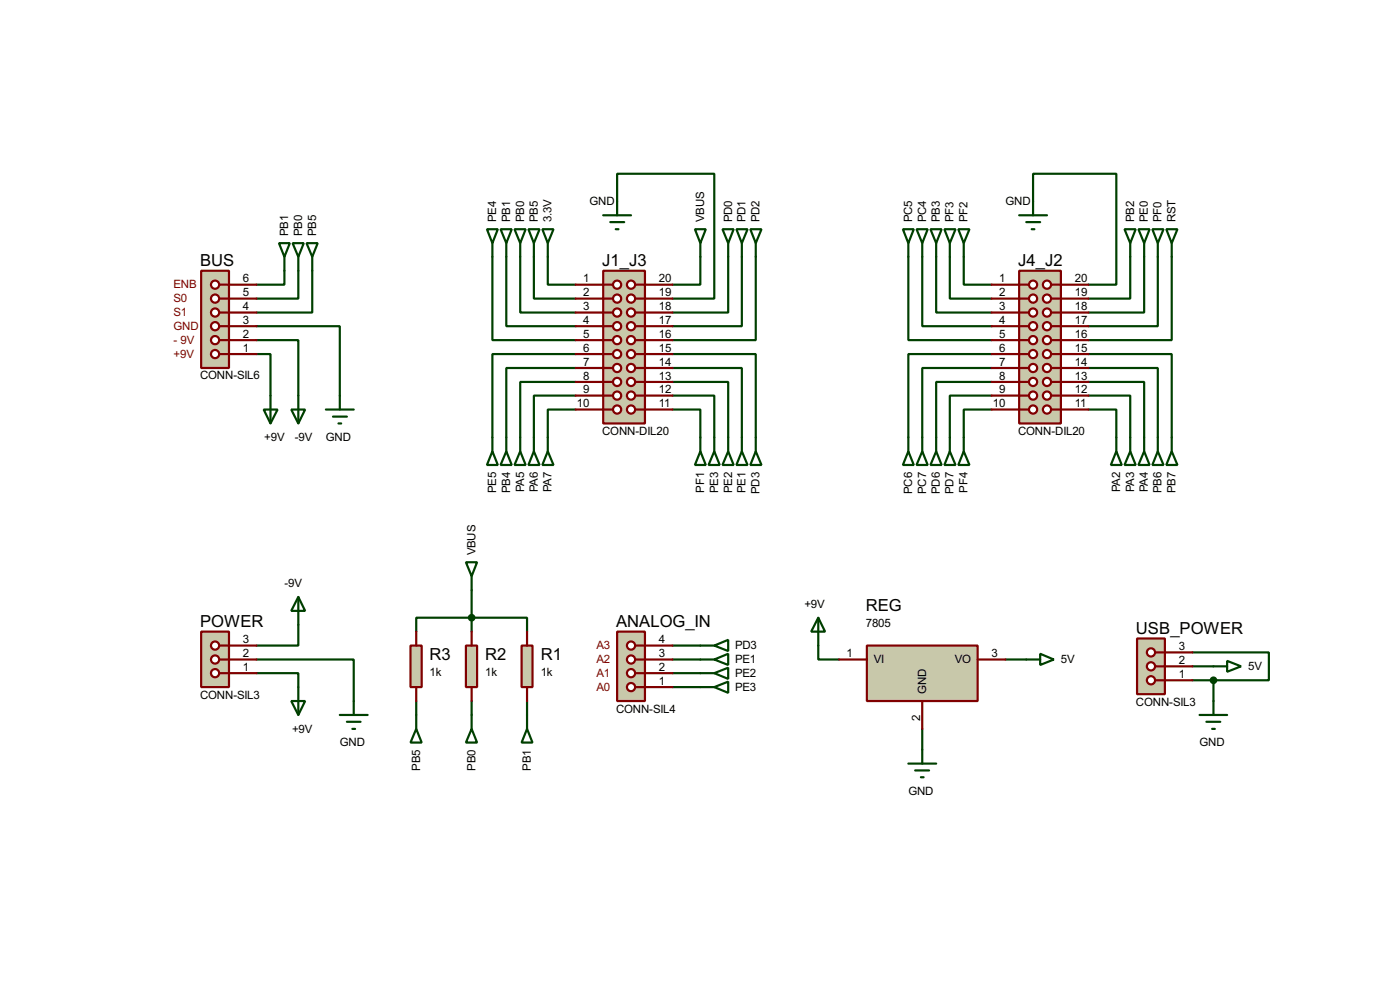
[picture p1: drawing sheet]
<svg xmlns="http://www.w3.org/2000/svg" width="256mm" height="180mm" viewBox="0 0 256 180" stroke-linecap="round" stroke-linejoin="round" font-family="sans-serif">
<g fill="none" stroke="#004000" stroke-width=".4">
<path d="M113.1 36.9v-5.1h17.8v22.9h-7.7M189.3 36.9v-5.1h15.2v20.3h-5.1M47 59.7h15.3v15.3M51.1 44.5h2l-1 2.5zM52.1 47v5.1h-5.1M53.6 44.5h2.1l-1 2.5zM54.7 47v7.7h-7.7M56.2 44.5h2l-1 2.5zM57.2 47v10.2h-10.2M90.2 47v15.3h15.3M92.8 47v12.7h12.7M95.3 47v10.2h10.2"/>
<path d="M97.8 47v7.7h7.7M100.4 47v5.1h5.1M128.3 47v5.1h-5.1M133.4 47v10.2h-10.2M135.9 47v12.7h-12.7M138.5 47v15.3h-15.3M166.4 47v15.3h15.3M169 47v12.7h12.7M171.5 47v10.2h10.2M174 47v7.7h7.7M176.6 47v5.1h5.1M207.1 47v7.7h-7.7"/>
<path d="M209.6 47v10.2h-10.2M212.1 47v12.7h-12.7M214.7 47v15.3h-15.3M47 64.8h2.6v12.7M47 62.3h7.7v15.2M48.3 75h2.6l-1.3 2.5zM53.4 75h2.5l-1.2 2.5zM59.7 75h5.1M61 76.3h2.6M62 77.5h.5M105.5 75h-5.1v5.1M105.5 72.4h-7.7v7.7"/>
<path d="M105.5 69.9h-10.2v10.2M105.5 67.4h-12.7v12.7M105.5 64.8h-15.3v15.3M123.2 64.8h15.3v15.3M123.2 72.4h7.7v7.7M123.2 75h5.1v5.1M123.2 69.9h10.2v10.2M123.2 67.4h12.7v12.7M181.7 75h-5.1v5.1M181.7 72.4h-7.7v7.7M181.7 69.9h-10.2v10.2M181.7 67.4h-12.7v12.7"/>
<path d="M181.7 64.8h-15.3v15.3M199.4 64.8h15.3v15.3M199.4 67.4h12.7v12.7M199.4 69.9h10.2v10.2M199.4 72.4h7.7v7.7M199.4 75h5.1v5.1M54.7 114.4v3.8h-7.7M76.3 115.6v-2.5h20.3v2.5M86.4 108v7.6M123.2 118.2h5.1M149.9 118.2v2.5h3.8M218.5 119.4h14v5.1h-10.2"/>
<path d="M47 123.2h7.7v2.6M47 120.7h17.8v7.6M76.3 128.3v2.6M86.4 128.3v2.6M96.6 128.3v2.6M123.2 125.8h5.1M123.2 123.2h5.1M123.2 120.7h5.1M169 133.4v3.8M184.2 120.7h3.8M218.5 122h3.8M218.5 124.5h3.8"/>
<path d="M222.3 124.5v3.8"/>
</g>
<path d="M36.9 49.6h5.1v17.8h-5.1z" fill="#c8c8aa" stroke="#800000" stroke-width=".4"/>
<path d="M40.2 64.8h1.8" fill="none" stroke="#800000" stroke-width=".4"/>
<circle cx="39.4" cy="64.8" r=".75" fill="#feffff" stroke="#800000" stroke-width=".4"/>
<path d="M40.2 62.3h1.8" fill="none" stroke="#800000" stroke-width=".4"/>
<circle cx="39.4" cy="62.3" r=".75" fill="#feffff" stroke="#800000" stroke-width=".4"/>
<path d="M40.2 59.7h1.8" fill="none" stroke="#800000" stroke-width=".4"/>
<circle cx="39.4" cy="59.7" r=".75" fill="#feffff" stroke="#800000" stroke-width=".4"/>
<path d="M40.2 57.2h1.8" fill="none" stroke="#800000" stroke-width=".4"/>
<circle cx="39.4" cy="57.2" r=".75" fill="#feffff" stroke="#800000" stroke-width=".4"/>
<path d="M40.2 54.7h1.8" fill="none" stroke="#800000" stroke-width=".4"/>
<circle cx="39.4" cy="54.7" r=".75" fill="#feffff" stroke="#800000" stroke-width=".4"/>
<path d="M40.2 52.1h1.8" fill="none" stroke="#800000" stroke-width=".4"/>
<circle cx="39.4" cy="52.1" r=".75" fill="#feffff" stroke="#800000" stroke-width=".4"/>
<path d="M42 59.7h5M42 57.2h5M42 54.7h5M42 52.1h5M42 64.8h5M42 62.3h5" fill="none" stroke="#800000" stroke-width=".4"/>
<path d="M110.5 49.6h7.7v27.9h-7.7z" fill="#c8c8aa" stroke="#800000" stroke-width=".4"/>
<path d="M110.5 52.1h1.8" fill="none" stroke="#800000" stroke-width=".4"/>
<circle cx="113" cy="52.1" r=".75" fill="#feffff" stroke="#800000" stroke-width=".4"/>
<path d="M110.5 54.7h1.8" fill="none" stroke="#800000" stroke-width=".4"/>
<circle cx="113" cy="54.7" r=".75" fill="#feffff" stroke="#800000" stroke-width=".4"/>
<path d="M110.5 57.2h1.8" fill="none" stroke="#800000" stroke-width=".4"/>
<circle cx="113" cy="57.2" r=".75" fill="#feffff" stroke="#800000" stroke-width=".4"/>
<path d="M110.5 59.7h1.8" fill="none" stroke="#800000" stroke-width=".4"/>
<circle cx="113" cy="59.7" r=".75" fill="#feffff" stroke="#800000" stroke-width=".4"/>
<path d="M116.4 52.1h1.8" fill="none" stroke="#800000" stroke-width=".4"/>
<circle cx="115.6" cy="52.1" r=".75" fill="#feffff" stroke="#800000" stroke-width=".4"/>
<path d="M116.4 54.7h1.8" fill="none" stroke="#800000" stroke-width=".4"/>
<circle cx="115.6" cy="54.7" r=".75" fill="#feffff" stroke="#800000" stroke-width=".4"/>
<path d="M116.4 57.2h1.8" fill="none" stroke="#800000" stroke-width=".4"/>
<circle cx="115.6" cy="57.2" r=".75" fill="#feffff" stroke="#800000" stroke-width=".4"/>
<path d="M116.4 59.7h1.8" fill="none" stroke="#800000" stroke-width=".4"/>
<circle cx="115.6" cy="59.7" r=".75" fill="#feffff" stroke="#800000" stroke-width=".4"/>
<path d="M110.5 62.3h1.8" fill="none" stroke="#800000" stroke-width=".4"/>
<circle cx="113" cy="62.3" r=".75" fill="#feffff" stroke="#800000" stroke-width=".4"/>
<path d="M116.4 62.3h1.8" fill="none" stroke="#800000" stroke-width=".4"/>
<circle cx="115.6" cy="62.3" r=".75" fill="#feffff" stroke="#800000" stroke-width=".4"/>
<path d="M110.5 64.8h1.8" fill="none" stroke="#800000" stroke-width=".4"/>
<circle cx="113" cy="64.8" r=".75" fill="#feffff" stroke="#800000" stroke-width=".4"/>
<path d="M116.4 64.8h1.8" fill="none" stroke="#800000" stroke-width=".4"/>
<circle cx="115.6" cy="64.8" r=".75" fill="#feffff" stroke="#800000" stroke-width=".4"/>
<path d="M110.5 67.4h1.8" fill="none" stroke="#800000" stroke-width=".4"/>
<circle cx="113" cy="67.4" r=".75" fill="#feffff" stroke="#800000" stroke-width=".4"/>
<path d="M116.4 67.4h1.8" fill="none" stroke="#800000" stroke-width=".4"/>
<circle cx="115.6" cy="67.4" r=".75" fill="#feffff" stroke="#800000" stroke-width=".4"/>
<path d="M110.5 69.9h1.8" fill="none" stroke="#800000" stroke-width=".4"/>
<circle cx="113" cy="69.9" r=".75" fill="#feffff" stroke="#800000" stroke-width=".4"/>
<path d="M116.4 69.9h1.8" fill="none" stroke="#800000" stroke-width=".4"/>
<circle cx="115.6" cy="69.9" r=".75" fill="#feffff" stroke="#800000" stroke-width=".4"/>
<path d="M110.5 72.4h1.8" fill="none" stroke="#800000" stroke-width=".4"/>
<circle cx="113" cy="72.4" r=".75" fill="#feffff" stroke="#800000" stroke-width=".4"/>
<path d="M116.4 72.4h1.8" fill="none" stroke="#800000" stroke-width=".4"/>
<circle cx="115.6" cy="72.4" r=".75" fill="#feffff" stroke="#800000" stroke-width=".4"/>
<path d="M110.5 75h1.8" fill="none" stroke="#800000" stroke-width=".4"/>
<circle cx="113" cy="75" r=".75" fill="#feffff" stroke="#800000" stroke-width=".4"/>
<path d="M116.4 75h1.8" fill="none" stroke="#800000" stroke-width=".4"/>
<circle cx="115.6" cy="75" r=".75" fill="#feffff" stroke="#800000" stroke-width=".4"/>
<g fill="none" stroke="#800000" stroke-width=".4">
<path d="M105.5 52.1h5M105.5 54.7h5M105.5 57.2h5M105.5 59.7h5M118.2 52.1h5M118.2 54.7h5M118.2 57.2h5M118.2 59.7h5M105.5 62.3h5M105.5 64.8h5M105.5 67.4h5M105.5 69.9h5"/>
<path d="M105.5 72.4h5M105.5 75h5M118.2 62.3h5M118.2 64.8h5M118.2 67.4h5M118.2 69.9h5M118.2 72.4h5M118.2 75h5"/>
</g>
<path d="M186.7 49.6h7.7v27.9h-7.7z" fill="#c8c8aa" stroke="#800000" stroke-width=".4"/>
<path d="M186.7 52.1h1.8" fill="none" stroke="#800000" stroke-width=".4"/>
<circle cx="189.2" cy="52.1" r=".75" fill="#feffff" stroke="#800000" stroke-width=".4"/>
<path d="M186.7 54.7h1.8" fill="none" stroke="#800000" stroke-width=".4"/>
<circle cx="189.2" cy="54.7" r=".75" fill="#feffff" stroke="#800000" stroke-width=".4"/>
<path d="M186.7 57.2h1.8" fill="none" stroke="#800000" stroke-width=".4"/>
<circle cx="189.2" cy="57.2" r=".75" fill="#feffff" stroke="#800000" stroke-width=".4"/>
<path d="M186.7 59.7h1.8" fill="none" stroke="#800000" stroke-width=".4"/>
<circle cx="189.2" cy="59.7" r=".75" fill="#feffff" stroke="#800000" stroke-width=".4"/>
<path d="M192.6 52.1h1.8" fill="none" stroke="#800000" stroke-width=".4"/>
<circle cx="191.8" cy="52.1" r=".75" fill="#feffff" stroke="#800000" stroke-width=".4"/>
<path d="M192.6 54.7h1.8" fill="none" stroke="#800000" stroke-width=".4"/>
<circle cx="191.8" cy="54.7" r=".75" fill="#feffff" stroke="#800000" stroke-width=".4"/>
<path d="M192.6 57.2h1.8" fill="none" stroke="#800000" stroke-width=".4"/>
<circle cx="191.8" cy="57.2" r=".75" fill="#feffff" stroke="#800000" stroke-width=".4"/>
<path d="M192.6 59.7h1.8" fill="none" stroke="#800000" stroke-width=".4"/>
<circle cx="191.8" cy="59.7" r=".75" fill="#feffff" stroke="#800000" stroke-width=".4"/>
<path d="M186.7 62.3h1.8" fill="none" stroke="#800000" stroke-width=".4"/>
<circle cx="189.2" cy="62.3" r=".75" fill="#feffff" stroke="#800000" stroke-width=".4"/>
<path d="M192.6 62.3h1.8" fill="none" stroke="#800000" stroke-width=".4"/>
<circle cx="191.8" cy="62.3" r=".75" fill="#feffff" stroke="#800000" stroke-width=".4"/>
<path d="M186.7 64.8h1.8" fill="none" stroke="#800000" stroke-width=".4"/>
<circle cx="189.2" cy="64.8" r=".75" fill="#feffff" stroke="#800000" stroke-width=".4"/>
<path d="M192.6 64.8h1.8" fill="none" stroke="#800000" stroke-width=".4"/>
<circle cx="191.8" cy="64.8" r=".75" fill="#feffff" stroke="#800000" stroke-width=".4"/>
<path d="M186.7 67.4h1.8" fill="none" stroke="#800000" stroke-width=".4"/>
<circle cx="189.2" cy="67.4" r=".75" fill="#feffff" stroke="#800000" stroke-width=".4"/>
<path d="M192.6 67.4h1.8" fill="none" stroke="#800000" stroke-width=".4"/>
<circle cx="191.8" cy="67.4" r=".75" fill="#feffff" stroke="#800000" stroke-width=".4"/>
<path d="M186.7 69.9h1.8" fill="none" stroke="#800000" stroke-width=".4"/>
<circle cx="189.2" cy="69.9" r=".75" fill="#feffff" stroke="#800000" stroke-width=".4"/>
<path d="M192.6 69.9h1.8" fill="none" stroke="#800000" stroke-width=".4"/>
<circle cx="191.8" cy="69.9" r=".75" fill="#feffff" stroke="#800000" stroke-width=".4"/>
<path d="M186.7 72.4h1.8" fill="none" stroke="#800000" stroke-width=".4"/>
<circle cx="189.2" cy="72.4" r=".75" fill="#feffff" stroke="#800000" stroke-width=".4"/>
<path d="M192.6 72.4h1.8" fill="none" stroke="#800000" stroke-width=".4"/>
<circle cx="191.8" cy="72.4" r=".75" fill="#feffff" stroke="#800000" stroke-width=".4"/>
<path d="M186.7 75h1.8" fill="none" stroke="#800000" stroke-width=".4"/>
<circle cx="189.2" cy="75" r=".75" fill="#feffff" stroke="#800000" stroke-width=".4"/>
<path d="M192.6 75h1.8" fill="none" stroke="#800000" stroke-width=".4"/>
<circle cx="191.8" cy="75" r=".75" fill="#feffff" stroke="#800000" stroke-width=".4"/>
<g fill="none" stroke="#800000" stroke-width=".4">
<path d="M181.7 52.1h5M181.7 54.7h5M181.7 57.2h5M181.7 59.7h5M194.4 52.1h5M194.4 54.7h5M194.4 57.2h5M194.4 59.7h5M181.7 62.3h5M181.7 64.8h5M181.7 67.4h5M181.7 69.9h5"/>
<path d="M181.7 72.4h5M181.7 75h5M194.4 62.3h5M194.4 64.8h5M194.4 67.4h5M194.4 69.9h5M194.4 72.4h5M194.4 75h5"/>
</g>
<g fill="none" stroke="#004000" stroke-width=".4">
<path d="M110.5 39.4h5.1M113.1 36.9v2.5M186.7 39.4h5.1M189.3 36.9v2.5M89.2 42h2l-1 2.5zM90.2 44.5v2.5M91.7 42h2.1l-1 2.5zM92.8 44.5v2.5M94.3 42h2l-1 2.5zM95.3 44.5v2.5M96.8 42h2.1l-1.1 2.5zM97.8 44.5v2.5"/>
<path d="M99.4 42h2l-1 2.5zM100.4 44.5v2.5M111.8 40.7h2.6M112.8 42h.5M132.4 42h2l-1 2.5zM133.4 44.5v2.5M134.9 42h2.1l-1.1 2.5zM135.9 44.5v2.5M137.5 42h2l-1 2.5zM138.5 44.5v2.5M165.4 42h2l-1 2.5zM166.4 44.5v2.5"/>
<path d="M167.9 42h2.1l-1 2.5zM169 44.5v2.5M170.5 42h2l-1 2.5zM171.5 44.5v2.5M173 42h2.1l-1.1 2.5zM174 44.5v2.5M175.6 42h2l-1 2.5zM176.6 44.5v2.5M188 40.7h2.6M189 42h.5M206 42h2.1l-1 2.5zM207.1 44.5v2.5"/>
<path d="M208.6 42h2l-1 2.5zM209.6 44.5v2.5M211.1 42h2.1l-1.1 2.5zM212.1 44.5v2.5M213.7 42h2l-1 2.5zM214.7 44.5v2.5M90.2 82.6l1 2.5h-2zM90.2 80.1v2.5M92.8 82.6l1 2.5h-2.1zM92.8 80.1v2.5M95.3 82.6l1 2.5h-2zM95.3 80.1v2.5"/>
<path d="M97.8 82.6l1.1 2.5h-2.1zM97.8 80.1v2.5M100.4 82.6l1 2.5h-2zM100.4 80.1v2.5M128.3 82.6l1 2.5h-2zM128.3 80.1v2.5M130.9 82.6l1 2.5h-2.1zM130.9 80.1v2.5M138.5 82.6l1 2.5h-2zM138.5 80.1v2.5M166.4 82.6l1 2.5h-2zM166.4 80.1v2.5"/>
<path d="M169 82.6l1 2.5h-2.1zM169 80.1v2.5M171.5 82.6l1 2.5h-2zM171.5 80.1v2.5M174 82.6l1.1 2.5h-2.1zM174 80.1v2.5M176.6 82.6l1 2.5h-2zM176.6 80.1v2.5M204.5 82.6l1 2.5h-2zM204.5 80.1v2.5M207.1 82.6l1 2.5h-2.1zM207.1 80.1v2.5"/>
<path d="M209.6 82.6l1 2.5h-2zM209.6 80.1v2.5M212.1 82.6l1.1 2.5h-2.1zM212.1 80.1v2.5M214.7 82.6l1 2.5h-2zM214.7 80.1v2.5"/>
</g>
<path d="M95.6 118.2h2v7.6h-2z" fill="#c8c8aa" stroke="#800000" stroke-width=".4"/>
<path d="M96.6 115.6v2.6M96.6 125.8v2.5" fill="none" stroke="#800000" stroke-width=".4"/>
<path d="M85.4 118.2h2v7.6h-2z" fill="#c8c8aa" stroke="#800000" stroke-width=".4"/>
<path d="M86.4 115.6v2.6M86.4 125.8v2.5" fill="none" stroke="#800000" stroke-width=".4"/>
<path d="M127.3 42h2l-1 2.5zM128.3 44.5v2.5M133.4 82.6l1 2.5h-2zM133.4 80.1v2.5M135.9 82.6l1.1 2.5h-2.1zM135.9 80.1v2.5M85.4 102.9h2l-1 2.6zM86.4 105.5v2.5M86.4 133.4l1 2.5h-2zM86.4 130.9v2.5M96.6 133.4l1 2.5h-2zM96.6 130.9v2.5" fill="none" stroke="#004000" stroke-width=".4"/>
<path d="M36.9 115.6h5.1v10.2h-5.1z" fill="#c8c8aa" stroke="#800000" stroke-width=".4"/>
<path d="M40.2 123.2h1.8" fill="none" stroke="#800000" stroke-width=".4"/>
<circle cx="39.4" cy="123.2" r=".75" fill="#feffff" stroke="#800000" stroke-width=".4"/>
<path d="M40.2 120.7h1.8" fill="none" stroke="#800000" stroke-width=".4"/>
<circle cx="39.4" cy="120.7" r=".75" fill="#feffff" stroke="#800000" stroke-width=".4"/>
<path d="M40.2 118.2h1.8" fill="none" stroke="#800000" stroke-width=".4"/>
<circle cx="39.4" cy="118.2" r=".75" fill="#feffff" stroke="#800000" stroke-width=".4"/>
<path d="M42 118.2h5M42 123.2h5M42 120.7h5" fill="none" stroke="#800000" stroke-width=".4"/>
<g fill="none" stroke="#004000" stroke-width=".4">
<path d="M54.7 109.3l1.2 2.5h-2.5zM54.7 109.3v5.1M53.4 128.3h2.5l-1.2 2.6zM54.7 125.8v5.1M62.3 130.9h5.1M63.6 132.1h2.5M64.6 133.4h.5M64.8 128.3v2.6M128.3 120.7h2.6M128.3 123.2h2.6M128.3 125.8h2.6M130.9 120.7l2.5-1v2z"/>
<path d="M130.9 123.2l2.5-1v2.1zM130.9 125.8l2.5-1v2z"/>
</g>
<path d="M75.2 118.2h2.1v7.6h-2.1z" fill="#c8c8aa" stroke="#800000" stroke-width=".4"/>
<path d="M76.3 115.6v2.6M76.3 125.8v2.5" fill="none" stroke="#800000" stroke-width=".4"/>
<circle cx="86.4" cy="113.1" r=".5" fill="#004000" stroke="#004000" stroke-width=".4"/>
<path d="M76.3 133.4l1 2.5h-2.1zM76.3 130.9v2.5" fill="none" stroke="#004000" stroke-width=".4"/>
<path d="M113.1 115.6h5.1v12.7h-5.1z" fill="#c8c8aa" stroke="#800000" stroke-width=".4"/>
<path d="M116.4 125.8h1.8" fill="none" stroke="#800000" stroke-width=".4"/>
<circle cx="115.6" cy="125.8" r=".75" fill="#feffff" stroke="#800000" stroke-width=".4"/>
<path d="M116.4 123.2h1.8" fill="none" stroke="#800000" stroke-width=".4"/>
<circle cx="115.6" cy="123.2" r=".75" fill="#feffff" stroke="#800000" stroke-width=".4"/>
<path d="M116.4 120.7h1.8" fill="none" stroke="#800000" stroke-width=".4"/>
<circle cx="115.6" cy="120.7" r=".75" fill="#feffff" stroke="#800000" stroke-width=".4"/>
<path d="M116.4 118.2h1.8" fill="none" stroke="#800000" stroke-width=".4"/>
<circle cx="115.6" cy="118.2" r=".75" fill="#feffff" stroke="#800000" stroke-width=".4"/>
<path d="M118.2 118.2h5M118.2 125.8h5M118.2 123.2h5M118.2 120.7h5" fill="none" stroke="#800000" stroke-width=".4"/>
<path d="M128.3 118.2h2.6M130.9 118.2l2.5-1.1v2.1zM149.9 113.1l1.3 2.5h-2.6zM149.9 113.1v5.1M190.6 119.7l2.5 1-2.5 1zM166.4 139.8h5.1M169 137.2v2.6M188 120.7h2.6M167.7 141h2.5M168.7 142.3h.5" fill="none" stroke="#004000" stroke-width=".4"/>
<path d="M208.3 116.9h5.1v10.2h-5.1z" fill="#c8c8aa" stroke="#800000" stroke-width=".4"/>
<path d="M211.6 124.5h1.8" fill="none" stroke="#800000" stroke-width=".4"/>
<circle cx="210.8" cy="124.5" r=".75" fill="#feffff" stroke="#800000" stroke-width=".4"/>
<path d="M211.6 122h1.8" fill="none" stroke="#800000" stroke-width=".4"/>
<circle cx="210.8" cy="122" r=".75" fill="#feffff" stroke="#800000" stroke-width=".4"/>
<path d="M211.6 119.4h1.8" fill="none" stroke="#800000" stroke-width=".4"/>
<circle cx="210.8" cy="119.4" r=".75" fill="#feffff" stroke="#800000" stroke-width=".4"/>
<path d="M213.4 119.4h5.1M213.4 124.5h5.1M213.4 122h5.1" fill="none" stroke="#800000" stroke-width=".4"/>
<path d="M219.8 130.9h5M221 132.1h2.6M222.1 133.4h.5M222.3 122h2.5M222.3 128.3v2.6M224.8 121l2.6 1-2.6 1z" fill="none" stroke="#004000" stroke-width=".4"/>
<circle cx="222.3" cy="124.5" r=".5" fill="#004000" stroke="#004000" stroke-width=".4"/>
<path d="M158.8 118.2h20.3v10.1h-20.3z" fill="#c8c8aa" stroke="#800000" stroke-width=".4"/>
<path d="M153.7 120.7h5.1M169 128.3v5.1M179.1 120.7h5.1" fill="none" stroke="#800000" stroke-width=".4"/>
<g font-size="3.4">
<text x="36.7" y="48.7">BUS</text>
<text x="110.3" y="48.7">J1_J3</text>
<text x="186.5" y="48.7">J4_J2</text>
<text x="158.6" y="111.8">REG</text>
<text x="36.7" y="114.8">POWER</text>
<text x="112.9" y="114.8">ANALOG_IN</text>
<text x="208.1" y="116.1">USB_POWER</text>
<text x="78.7" y="120.7">R3</text>
<text x="88.9" y="120.7">R2</text>
<text x="99.1" y="120.7">R1</text>
</g>
<g font-size="2.4">
<text x="90.9" y="40.6" transform="rotate(-90 90.9 40.6)">PE4</text>
<text x="93.5" y="40.7" transform="rotate(-90 93.5 40.7)">PB1</text>
<text x="96" y="40.6" transform="rotate(-90 96 40.6)">PB0</text>
<text x="98.5" y="40.7" transform="rotate(-90 98.5 40.7)">PB5</text>
<text x="101.1" y="40.7" transform="rotate(-90 101.1 40.7)">3.3V</text>
<text x="108" y="37.6">GND</text>
<text x="129" y="40.7" transform="rotate(-90 129 40.7)">VBUS</text>
<text x="134.1" y="40.7" transform="rotate(-90 134.1 40.7)">PD0</text>
<text x="136.6" y="40.7" transform="rotate(-90 136.6 40.7)">PD1</text>
<text x="139.2" y="40.6" transform="rotate(-90 139.2 40.6)">PD2</text>
<text x="167.1" y="40.6" transform="rotate(-90 167.1 40.6)">PC5</text>
<text x="169.7" y="40.7" transform="rotate(-90 169.7 40.7)">PC4</text>
<text x="172.2" y="40.7" transform="rotate(-90 172.2 40.7)">PB3</text>
<text x="174.7" y="40.7" transform="rotate(-90 174.7 40.7)">PF3</text>
<text x="177.3" y="40.6" transform="rotate(-90 177.3 40.6)">PF2</text>
<text x="184.2" y="37.6">GND</text>
<text x="207.8" y="40.7" transform="rotate(-90 207.8 40.7)">PB2</text>
<text x="210.3" y="40.6" transform="rotate(-90 210.3 40.6)">PE0</text>
<text x="212.8" y="40.6" transform="rotate(-90 212.8 40.6)">PF0</text>
<text x="215.4" y="40.6" transform="rotate(-90 215.4 40.6)">RST</text>
<text x="52.8" y="43.2" transform="rotate(-90 52.8 43.2)">PB1</text>
<text x="55.4" y="43.2" transform="rotate(-90 55.4 43.2)">PB0</text>
<text x="57.9" y="43.2" transform="rotate(-90 57.9 43.2)">PB5</text>
<text x="44.5" y="51.7">6</text>
<text x="106.9" y="51.7">1</text>
<text x="120.7" y="51.7">20</text>
<text x="183.1" y="51.7">1</text>
<text x="196.9" y="51.7">20</text>
<text x="44.5" y="59.3">3</text>
<text x="44.5" y="56.8">4</text>
<text x="44.5" y="54.3">5</text>
<text x="106.9" y="54.3">2</text>
<text x="106.9" y="56.8">3</text>
<text x="106.9" y="59.3">4</text>
<text x="120.7" y="54.3">19</text>
<text x="120.7" y="56.8">18</text>
<text x="120.7" y="59.3">17</text>
<text x="183.1" y="54.3">2</text>
<text x="183.1" y="56.8">3</text>
<text x="183.1" y="59.3">4</text>
<text x="196.9" y="54.3">19</text>
<text x="196.9" y="56.8">18</text>
<text x="196.9" y="59.3">17</text>
<text x="44.5" y="64.4">1</text>
<text x="44.5" y="61.9">2</text>
<text x="106.9" y="61.9">5</text>
<text x="106.9" y="64.4">6</text>
<text x="120.7" y="61.9">16</text>
<text x="120.7" y="64.4">15</text>
<text x="183.1" y="61.9">5</text>
<text x="183.1" y="64.4">6</text>
<text x="196.9" y="61.9">16</text>
<text x="196.9" y="64.4">15</text>
<text x="36.7" y="69.5">CONN-SIL6</text>
<text x="106.9" y="67">7</text>
<text x="106.9" y="69.5">8</text>
<text x="106.9" y="72">9</text>
<text x="120.7" y="67">14</text>
<text x="120.7" y="69.5">13</text>
<text x="120.7" y="72">12</text>
<text x="183.1" y="67">7</text>
<text x="183.1" y="69.5">8</text>
<text x="183.1" y="72">9</text>
<text x="196.9" y="67">14</text>
<text x="196.9" y="69.5">13</text>
<text x="196.9" y="72">12</text>
<text x="105.7" y="74.6">10</text>
<text x="120.7" y="74.6">11</text>
<text x="181.9" y="74.6">10</text>
<text x="196.9" y="74.6">11</text>
<text x="48.4" y="80.8">+9V</text>
<text x="54" y="80.8">-9V</text>
<text x="59.7" y="80.8">GND</text>
<text x="110.3" y="79.6">CONN-DIL20</text>
<text x="186.5" y="79.6">CONN-DIL20</text>
<text x="90.9" y="90.3" transform="rotate(-90 90.9 90.3)">PE5</text>
<text x="93.5" y="90.3" transform="rotate(-90 93.5 90.3)">PB4</text>
<text x="96" y="90.1" transform="rotate(-90 96 90.1)">PA5</text>
<text x="98.5" y="90.1" transform="rotate(-90 98.5 90.1)">PA6</text>
<text x="101.1" y="90.1" transform="rotate(-90 101.1 90.1)">PA7</text>
<text x="129" y="90.2" transform="rotate(-90 129 90.2)">PF1</text>
<text x="131.6" y="90.3" transform="rotate(-90 131.6 90.3)">PE3</text>
<text x="134.1" y="90.2" transform="rotate(-90 134.1 90.2)">PE2</text>
<text x="136.6" y="90.3" transform="rotate(-90 136.6 90.3)">PE1</text>
<text x="139.2" y="90.4" transform="rotate(-90 139.2 90.4)">PD3</text>
<text x="167.1" y="90.4" transform="rotate(-90 167.1 90.4)">PC6</text>
<text x="169.7" y="90.4" transform="rotate(-90 169.7 90.4)">PC7</text>
<text x="172.2" y="90.4" transform="rotate(-90 172.2 90.4)">PD6</text>
<text x="174.7" y="90.4" transform="rotate(-90 174.7 90.4)">PD7</text>
<text x="177.3" y="90.2" transform="rotate(-90 177.3 90.2)">PF4</text>
<text x="205.2" y="90.1" transform="rotate(-90 205.2 90.1)">PA2</text>
<text x="207.8" y="90.1" transform="rotate(-90 207.8 90.1)">PA3</text>
<text x="210.3" y="90.1" transform="rotate(-90 210.3 90.1)">PA4</text>
<text x="212.8" y="90.3" transform="rotate(-90 212.8 90.3)">PB6</text>
<text x="215.4" y="90.3" transform="rotate(-90 215.4 90.3)">PB7</text>
<text x="87.1" y="101.6" transform="rotate(-90 87.1 101.6)">VBUS</text>
<text x="52.1" y="107.4">-9V</text>
<text x="147.4" y="111.2">+9V</text>
<text x="44.5" y="117.8">3</text>
<text x="120.7" y="117.8">4</text>
<text x="134.7" y="118.9">PD3</text>
<text x="158.6" y="114.8">7805</text>
<text x="216" y="119">3</text>
<text x="44.5" y="122.8">1</text>
<text x="44.5" y="120.3">2</text>
<text x="78.7" y="123.7">1k</text>
<text x="88.9" y="123.7">1k</text>
<text x="99.1" y="123.7">1k</text>
<text x="120.7" y="125.4">1</text>
<text x="120.7" y="122.8">2</text>
<text x="120.7" y="120.3">3</text>
<text x="134.7" y="121.4">PE1</text>
<text x="134.7" y="123.9">PE2</text>
<text x="155.1" y="120.3">1</text>
<text x="160.1" y="121.4">VI</text>
<text x="174.9" y="121.4">VO</text>
<text x="181.7" y="120.3">3</text>
<text x="194.4" y="121.4">5V</text>
<text x="216" y="124.1">1</text>
<text x="216" y="121.6">2</text>
<text x="228.7" y="122.7">5V</text>
<text x="36.7" y="127.9">CONN-SIL3</text>
<text x="112.9" y="130.4">CONN-SIL4</text>
<text x="134.7" y="126.5">PE3</text>
<text x="169.7" y="127.1" transform="rotate(-90 169.7 127.1)">GND</text>
<text x="208.1" y="129.2">CONN-SIL3</text>
<text x="53.5" y="134.1">+9V</text>
<text x="62.3" y="136.6">GND</text>
<text x="168.6" y="132" transform="rotate(-90 168.6 132)">2</text>
<text x="219.8" y="136.6">GND</text>
<text x="77" y="141" transform="rotate(-90 77 141)">PB5</text>
<text x="87.1" y="141.1" transform="rotate(-90 87.1 141.1)">PB0</text>
<text x="97.3" y="141.1" transform="rotate(-90 97.3 141.1)">PB1</text>
<text x="166.4" y="145.5">GND</text>
</g>
<g font-size="2.4" fill="#800000">
<text x="31.8" y="52.8">ENB</text>
<text x="31.8" y="57.8">S1</text>
<text x="31.8" y="55.3">S0</text>
<text x="31.8" y="60.3">GND</text>
<text x="31.8" y="62.9">- 9V</text>
<text x="31.8" y="65.5">+9V</text>
<text x="109.3" y="118.8">A3</text>
<text x="109.3" y="123.9">A1</text>
<text x="109.3" y="121.3">A2</text>
<text x="109.3" y="126.4">A0</text>
</g>
</svg>
